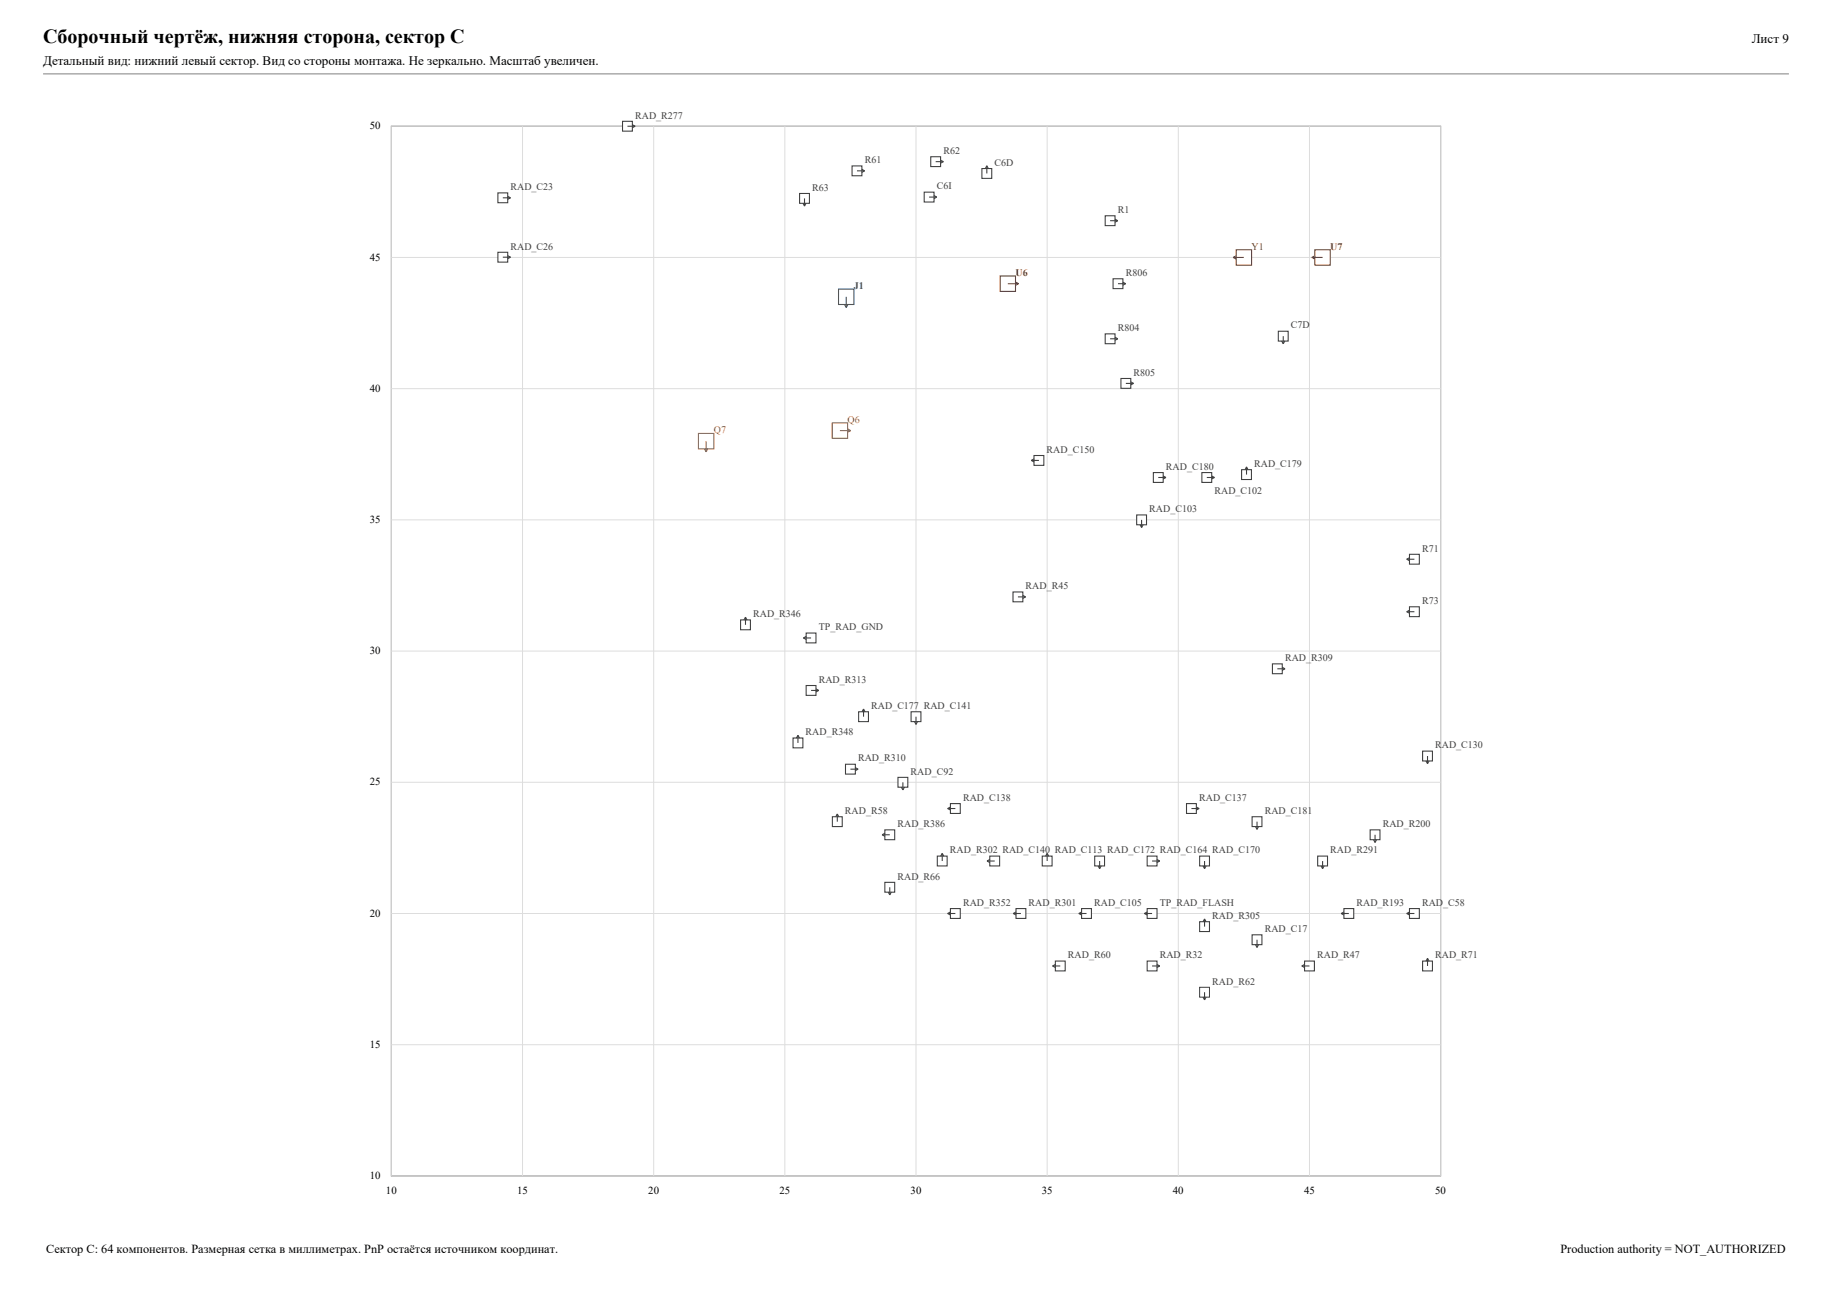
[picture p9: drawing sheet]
<svg xmlns="http://www.w3.org/2000/svg" width="420mm" height="297mm" viewBox="0 0 420 297" stroke-linecap="round" stroke-linejoin="round" font-family="sans-serif">
<path d="M9.9 16.9h400.2" fill="none" stroke="#808080" stroke-width=".23"/>
<path d="M89.7 28.9h240.6v240.6h-240.6z" fill="none" stroke="#606060" stroke-width=".23"/>
<g fill="none" stroke="#ddd" stroke-width=".23">
<path d="M89.7 28.9h240.6v240.6h-240.6zM119.8 28.9v240.6M149.9 28.9v240.6M179.9 28.9v240.6M210 28.9v240.6M240.1 28.9v240.6M270.1 28.9v240.6M300.2 28.9v240.6M89.7 59h240.6M89.7 89.1h240.6M89.7 119.1h240.6M89.7 149.2h240.6"/>
<path d="M89.7 179.3h240.6M89.7 209.3h240.6M89.7 239.4h240.6"/>
</g>
<path d="M275 226.3h2.3v2.2h-2.3z" fill-rule="evenodd" fill="#fff" stroke="#404040" stroke-width=".23"/>
<path d="M275.8 228.5l.4 .7M276.2 227.4v1.8M276.5 228.5l-.3 .7" fill="none" stroke="#404040" stroke-width=".25"/>
<path d="M241.9 220.2h2.3v2.3h-2.3z" fill-rule="evenodd" fill="#fff" stroke="#404040" stroke-width=".25"/>
<path d="M241.3 221.4h1.8M241.3 221.4l.7 .3M242 221l-.7 .4" fill="none" stroke="#404040" stroke-width=".25"/>
<path d="M263 220.2h2.3v2.3h-2.3z" fill-rule="evenodd" fill="#fff" stroke="#404040" stroke-width=".25"/>
<path d="M264.1 221.4h1.8M265.2 221l.7 .4M265.9 221.4l-.7 .3" fill="none" stroke="#404040" stroke-width=".25"/>
<path d="M299.1 220.2h2.2v2.3h-2.2z" fill-rule="evenodd" fill="#fff" stroke="#404040" stroke-width=".25"/>
<path d="M298.4 221.4h1.8M298.4 221.4l.7 .3M299.1 221l-.7 .4" fill="none" stroke="#404040" stroke-width=".25"/>
<path d="M326.1 220.2h2.3v2.3h-2.3z" fill-rule="evenodd" fill="#fff" stroke="#404040" stroke-width=".25"/>
<path d="M327.3 219.6v1.8M327.3 219.6l-.4 .7M327.3 219.6l.3 .7" fill="none" stroke="#404040" stroke-width=".25"/>
<path d="M287.1 214.2h2.2v2.3h-2.2z" fill-rule="evenodd" fill="#fff" stroke="#404040" stroke-width=".25"/>
<path d="M287.8 216.4l.4 .7M288.2 215.4v1.7M288.6 216.4l-.4 .7" fill="none" stroke="#404040" stroke-width=".25"/>
<path d="M275 211.2h2.3v2.3h-2.3z" fill-rule="evenodd" fill="#fff" stroke="#404040" stroke-width=".25"/>
<path d="M276.2 210.6v1.8M276.2 210.6l-.4 .7M276.2 210.6l.3 .7" fill="none" stroke="#404040" stroke-width=".25"/>
<path d="M217.9 208.2h2.2v2.3h-2.2z" fill-rule="evenodd" fill="#fff" stroke="#404040" stroke-width=".25"/>
<path d="M217.3 209.3h1.7M217.3 209.3l.6 .4M217.9 209l-.6 .3" fill="none" stroke="#404040" stroke-width=".25"/>
<path d="M232.9 208.2h2.3v2.3h-2.3z" fill-rule="evenodd" fill="#fff" stroke="#404040" stroke-width=".25"/>
<path d="M232.3 209.3h1.8M232.3 209.3l.7 .4M233 209l-.7 .3" fill="none" stroke="#404040" stroke-width=".25"/>
<path d="M248 208.2h2.2v2.3h-2.2z" fill-rule="evenodd" fill="#fff" stroke="#404040" stroke-width=".25"/>
<path d="M247.3 209.3h1.8M247.3 209.3l.7 .4M248 209l-.7 .3" fill="none" stroke="#404040" stroke-width=".25"/>
<path d="M263 208.2h2.3v2.3h-2.3z" fill-rule="evenodd" fill="#fff" stroke="#404040" stroke-width=".25"/>
<path d="M262.4 209.3h1.7M262.4 209.3l.6 .4M263 209l-.6 .3" fill="none" stroke="#404040" stroke-width=".25"/>
<path d="M308.1 208.2h2.3v2.3h-2.3z" fill-rule="evenodd" fill="#fff" stroke="#404040" stroke-width=".25"/>
<path d="M307.5 209.3h1.7M307.5 209.3l.6 .4M308.1 209l-.6 .3" fill="none" stroke="#404040" stroke-width=".25"/>
<path d="M323.1 208.2h2.3v2.3h-2.3z" fill-rule="evenodd" fill="#fff" stroke="#404040" stroke-width=".25"/>
<path d="M322.5 209.3h1.8M322.5 209.3l.7 .4M323.2 209l-.7 .3" fill="none" stroke="#404040" stroke-width=".25"/>
<path d="M202.9 202.2h2.2v2.3h-2.2z" fill-rule="evenodd" fill="#fff" stroke="#404040" stroke-width=".25"/>
<path d="M203.6 204.4l.4 .7M204 203.3v1.8M204.4 204.4l-.4 .7" fill="none" stroke="#404040" stroke-width=".25"/>
<path d="M214.9 196.2h2.2v2.2h-2.2z" fill-rule="evenodd" fill="#fff" stroke="#404040" stroke-width=".25"/>
<path d="M216 195.6v1.7M216 195.6l-.4 .6M216 195.6l.4 .6" fill="none" stroke="#404040" stroke-width=".25"/>
<path d="M226.9 196.2h2.3v2.2h-2.3z" fill-rule="evenodd" fill="#fff" stroke="#404040" stroke-width=".25"/>
<path d="M226.3 197.3h1.7M226.3 197.3l.7 .4M227 196.9l-.7 .4" fill="none" stroke="#404040" stroke-width=".25"/>
<path d="M238.9 196.2h2.3v2.2h-2.3z" fill-rule="evenodd" fill="#fff" stroke="#404040" stroke-width=".25"/>
<path d="M240.1 195.6v1.7M240.1 195.6l-.4 .6M240.1 195.6l.3 .6" fill="none" stroke="#404040" stroke-width=".25"/>
<path d="M251 196.2h2.2v2.2h-2.2z" fill-rule="evenodd" fill="#fff" stroke="#404040" stroke-width=".25"/>
<path d="M251.7 198.4l.4 .7M252.1 197.3v1.8M252.5 198.4l-.4 .7" fill="none" stroke="#404040" stroke-width=".25"/>
<path d="M263 196.2h2.3v2.2h-2.3z" fill-rule="evenodd" fill="#fff" stroke="#404040" stroke-width=".25"/>
<path d="M264.1 197.3h1.8M265.2 196.9l.7 .4M265.9 197.3l-.7 .4" fill="none" stroke="#404040" stroke-width=".25"/>
<path d="M275 196.2h2.3v2.2h-2.3z" fill-rule="evenodd" fill="#fff" stroke="#404040" stroke-width=".25"/>
<path d="M275.8 198.4l.4 .7M276.2 197.3v1.8M276.5 198.4l-.3 .7" fill="none" stroke="#404040" stroke-width=".25"/>
<path d="M302.1 196.2h2.2v2.2h-2.2z" fill-rule="evenodd" fill="#fff" stroke="#404040" stroke-width=".25"/>
<path d="M302.8 198.4l.4 .7M303.2 197.3v1.8M303.6 198.4l-.4 .7" fill="none" stroke="#404040" stroke-width=".25"/>
<path d="M202.9 190.2h2.2v2.2h-2.2z" fill-rule="evenodd" fill="#fff" stroke="#404040" stroke-width=".25"/>
<path d="M202.2 191.3h1.8M202.2 191.3l.7 .4M202.9 190.9l-.7 .4" fill="none" stroke="#404040" stroke-width=".25"/>
<path d="M314.1 190.2h2.3v2.2h-2.3z" fill-rule="evenodd" fill="#fff" stroke="#404040" stroke-width=".25"/>
<path d="M314.9 192.4l.3 .7M315.2 191.3v1.8M315.6 192.4l-.4 .7" fill="none" stroke="#404040" stroke-width=".25"/>
<path d="M190.8 187.2h2.3v2.2h-2.3z" fill-rule="evenodd" fill="#fff" stroke="#404040" stroke-width=".25"/>
<path d="M192 186.5v1.8M192 186.5l-.4 .7M192 186.5l.3 .7" fill="none" stroke="#404040" stroke-width=".25"/>
<path d="M287.1 187.2h2.2v2.2h-2.2z" fill-rule="evenodd" fill="#fff" stroke="#404040" stroke-width=".25"/>
<path d="M287.8 189.4l.4 .7M288.2 188.3v1.8M288.6 189.4l-.4 .7" fill="none" stroke="#404040" stroke-width=".25"/>
<path d="M217.9 184.2h2.2v2.2h-2.2z" fill-rule="evenodd" fill="#fff" stroke="#404040" stroke-width=".25"/>
<path d="M217.3 185.3h1.7M217.3 185.3l.6 .4M217.9 184.9l-.6 .4" fill="none" stroke="#404040" stroke-width=".25"/>
<path d="M272 184.2h2.3v2.2h-2.3z" fill-rule="evenodd" fill="#fff" stroke="#404040" stroke-width=".25"/>
<path d="M273.1 185.3h1.8M274.2 184.9l.7 .4M274.9 185.3l-.7 .4" fill="none" stroke="#404040" stroke-width=".25"/>
<path d="M205.9 178.1h2.2v2.3h-2.2z" fill-rule="evenodd" fill="#fff" stroke="#404040" stroke-width=".25"/>
<path d="M207 179.3v1.7M206.6 180.4l.4 .6M207.4 180.4l-.4 .6" fill="none" stroke="#404040" stroke-width=".25"/>
<path d="M193.8 175.1h2.3v2.3h-2.3z" fill-rule="evenodd" fill="#fff" stroke="#404040" stroke-width=".25"/>
<path d="M195 176.3h1.7M196 175.9l.7 .4M196.7 176.3l-.7 .3" fill="none" stroke="#404040" stroke-width=".25"/>
<path d="M326.1 172.1h2.3v2.3h-2.3z" fill-rule="evenodd" fill="#fff" stroke="#404040" stroke-width=".25"/>
<path d="M326.9 174.3l.4 .7M327.3 173.3v1.7M327.6 174.3l-.3 .7" fill="none" stroke="#404040" stroke-width=".25"/>
<path d="M181.8 169.1h2.3v2.3h-2.3z" fill-rule="evenodd" fill="#fff" stroke="#404040" stroke-width=".25"/>
<path d="M182.9 168.5v1.8M182.9 168.5l-.3 .7M182.9 168.5l.4 .7" fill="none" stroke="#404040" stroke-width=".25"/>
<path d="M196.8 163.1h2.3v2.3h-2.3z" fill-rule="evenodd" fill="#fff" stroke="#404040" stroke-width=".25"/>
<path d="M198 162.5v1.7M198 162.5l-.4 .7M198 162.5l.3 .7" fill="none" stroke="#404040" stroke-width=".25"/>
<path d="M208.9 163.1h2.2v2.3h-2.2z" fill-rule="evenodd" fill="#fff" stroke="#404040" stroke-width=".25"/>
<path d="M209.6 165.3l.4 .7M210 164.2v1.8M210.4 165.3l-.4 .7" fill="none" stroke="#404040" stroke-width=".25"/>
<path d="M184.8 157.1h2.3v2.3h-2.3z" fill-rule="evenodd" fill="#fff" stroke="#404040" stroke-width=".25"/>
<path d="M185.9 158.2h1.8M187 157.9l.7 .3M187.7 158.2l-.7 .4" fill="none" stroke="#404040" stroke-width=".25"/>
<path d="M291.7 152.1h2.3v2.3h-2.3z" fill-rule="evenodd" fill="#fff" stroke="#404040" stroke-width=".25"/>
<path d="M292.8 153.3h1.8M293.9 152.9l.7 .4M294.6 153.3l-.7 .3" fill="none" stroke="#404040" stroke-width=".25"/>
<path d="M184.8 145.1h2.3v2.2h-2.3z" fill-rule="evenodd" fill="#fff" stroke="#404040" stroke-width=".25"/>
<path d="M184.2 146.2h1.7M184.2 146.2l.7 .4M184.9 145.8l-.7 .4" fill="none" stroke="#404040" stroke-width=".25"/>
<path d="M169.8 142.1h2.2v2.2h-2.2z" fill-rule="evenodd" fill="#fff" stroke="#404040" stroke-width=".25"/>
<path d="M170.9 141.4v1.8M170.9 141.4l-.4 .7M170.9 141.4l.4 .7" fill="none" stroke="#404040" stroke-width=".25"/>
<path d="M323.1 139.1h2.3v2.2h-2.3z" fill-rule="evenodd" fill="#fff" stroke="#404040" stroke-width=".25"/>
<path d="M323.2 139.8l-.7 .4M322.5 140.2h1.8M322.5 140.2l.7 .4" fill="none" stroke="#404040" stroke-width=".25"/>
<path d="M232.2 135.7h2.3v2.2h-2.3z" fill-rule="evenodd" fill="#fff" stroke="#404040" stroke-width=".25"/>
<path d="M233.4 136.8h1.7M234.5 136.4l.6 .4M235.1 136.8l-.6 .4" fill="none" stroke="#404040" stroke-width=".25"/>
<path d="M323.1 127h2.3v2.3h-2.3z" fill-rule="evenodd" fill="#fff" stroke="#404040" stroke-width=".25"/>
<path d="M322.5 128.2h1.8M322.5 128.2l.7 .3M323.2 127.8l-.7 .4" fill="none" stroke="#404040" stroke-width=".25"/>
<path d="M260.6 118h2.2v2.3h-2.2z" fill-rule="evenodd" fill="#fff" stroke="#404040" stroke-width=".25"/>
<path d="M261.7 119.1v1.8M261.3 120.2l.4 .7M262.1 120.2l-.4 .7" fill="none" stroke="#404040" stroke-width=".25"/>
<path d="M264.4 108.3h2.3v2.3h-2.3z" fill-rule="evenodd" fill="#fff" stroke="#404040" stroke-width=".25"/>
<path d="M265.5 109.4h1.8M266.6 109.1l.7 .3M267.3 109.4l-.7 .4" fill="none" stroke="#404040" stroke-width=".25"/>
<path d="M275.5 108.3h2.3v2.3h-2.3z" fill-rule="evenodd" fill="#fff" stroke="#404040" stroke-width=".25"/>
<path d="M276.7 109.4h1.7M277.8 109.1l.6 .3M278.4 109.4l-.6 .4" fill="none" stroke="#404040" stroke-width=".25"/>
<path d="M284.6 107.6h2.3v2.3h-2.3z" fill-rule="evenodd" fill="#fff" stroke="#404040" stroke-width=".25"/>
<path d="M285.8 107v1.8M285.8 107l-.4 .7M285.8 107l.3 .7" fill="none" stroke="#404040" stroke-width=".25"/>
<path d="M237.1 104.4h2.2v2.2h-2.2z" fill-rule="evenodd" fill="#fff" stroke="#404040" stroke-width=".25"/>
<path d="M236.4 105.5h1.8M236.4 105.5l.7 .4M237.1 105.1l-.7 .4" fill="none" stroke="#404040" stroke-width=".25"/>
<path d="M160.1 99.3h3.6v3.6h-3.6z" fill-rule="evenodd" fill="#fff" stroke="#c65911" stroke-width=".25"/>
<path d="M161.5 102.9l.4 .7M161.9 101.1v2.5M162.3 102.9l-.4 .7" fill="none" stroke="#c65911" stroke-width=".25"/>
<path d="M190.8 96.9h3.5v3.6h-3.5z" fill-rule="evenodd" fill="#fff" stroke="#c65911" stroke-width=".25"/>
<path d="M192.6 98.7h2.4M194.3 98.3l.7 .4M195 98.7l-.7 .4" fill="none" stroke="#c65911" stroke-width=".25"/>
<path d="M257 86.7h2.2v2.3h-2.2z" fill-rule="evenodd" fill="#fff" stroke="#404040" stroke-width=".25"/>
<path d="M258.1 87.9h1.8M259.2 87.5l.7 .4M259.9 87.9l-.7 .3" fill="none" stroke="#404040" stroke-width=".25"/>
<path d="M253.4 76.5h2.2v2.3h-2.2z" fill-rule="evenodd" fill="#fff" stroke="#404040" stroke-width=".25"/>
<path d="M254.5 77.6h1.8M255.6 77.3l.7 .3M256.3 77.6l-.7 .4" fill="none" stroke="#404040" stroke-width=".25"/>
<path d="M293.1 75.9h2.2v2.3h-2.2z" fill-rule="evenodd" fill="#fff" stroke="#404040" stroke-width=".25"/>
<path d="M293.8 78.1l.4 .7M294.2 77v1.8M294.6 78.1l-.4 .7" fill="none" stroke="#404040" stroke-width=".25"/>
<path d="M192.2 66.3h3.6v3.5h-3.6z" fill-rule="evenodd" fill="#fff" stroke="#1f4e78" stroke-width=".25"/>
<path d="M193.6 69.8l.4 .7M194 68v2.5M194.4 69.8l-.4 .7" fill="none" stroke="#1f4e78" stroke-width=".25"/>
<path d="M229.3 63.2h3.5v3.6h-3.5z" fill-rule="evenodd" fill="#fff" stroke="#a61c1c" stroke-width=".25"/>
<path d="M231 65h2.5M232.8 64.6l.7 .4M233.5 65l-.7 .4" fill="none" stroke="#a61c1c" stroke-width=".25"/>
<path d="M255.2 63.9h2.2v2.2h-2.2z" fill-rule="evenodd" fill="#fff" stroke="#404040" stroke-width=".25"/>
<path d="M256.3 65h1.8M257.4 64.6l.7 .4M258.1 65l-.7 .4" fill="none" stroke="#404040" stroke-width=".25"/>
<path d="M283.4 57.2h3.5v3.6h-3.5z" fill-rule="evenodd" fill="#fff" stroke="#7f6000" stroke-width=".25"/>
<path d="M282.7 59h2.5M282.7 59l.7 .4M283.4 58.6l-.7 .4" fill="none" stroke="#7f6000" stroke-width=".25"/>
<path d="M301.5 57.2h3.5v3.6h-3.5z" fill-rule="evenodd" fill="#fff" stroke="#a61c1c" stroke-width=".25"/>
<path d="M300.7 59h2.5M300.7 59l.7 .4M301.4 58.6l-.7 .4" fill="none" stroke="#a61c1c" stroke-width=".25"/>
<path d="M114.1 57.8h2.3v2.3h-2.3z" fill-rule="evenodd" fill="#fff" stroke="#404040" stroke-width=".25"/>
<path d="M115.3 58.9h1.7M116.4 58.6l.6 .3M117 58.9l-.6 .4" fill="none" stroke="#404040" stroke-width=".25"/>
<path d="M253.4 49.4h2.2v2.3h-2.2z" fill-rule="evenodd" fill="#fff" stroke="#404040" stroke-width=".25"/>
<path d="M254.5 50.6h1.8M255.6 50.2l.7 .4M256.3 50.6l-.7 .3" fill="none" stroke="#404040" stroke-width=".25"/>
<path d="M183.3 44.3h2.3v2.3h-2.3z" fill-rule="evenodd" fill="#fff" stroke="#404040" stroke-width=".25"/>
<path d="M184.1 46.5l.3 .7M184.4 45.5v1.7M184.8 46.5l-.4 .7" fill="none" stroke="#404040" stroke-width=".25"/>
<path d="M114.1 44.2h2.3v2.3h-2.3z" fill-rule="evenodd" fill="#fff" stroke="#404040" stroke-width=".25"/>
<path d="M115.3 45.3h1.7M116.4 45l.6 .3M117 45.3l-.6 .4" fill="none" stroke="#404040" stroke-width=".25"/>
<path d="M211.9 44h2.2v2.3h-2.2z" fill-rule="evenodd" fill="#fff" stroke="#404040" stroke-width=".25"/>
<path d="M213 45.2h1.8M214.1 44.8l.7 .4M214.8 45.2l-.7 .3" fill="none" stroke="#404040" stroke-width=".25"/>
<path d="M225.1 38.6h2.3v2.3h-2.3z" fill-rule="evenodd" fill="#fff" stroke="#404040" stroke-width=".25"/>
<path d="M226.2 38v1.8M226.2 38l-.3 .7M226.2 38l.4 .7" fill="none" stroke="#404040" stroke-width=".25"/>
<path d="M195.3 38h2.3v2.3h-2.3z" fill-rule="evenodd" fill="#fff" stroke="#404040" stroke-width=".25"/>
<path d="M196.5 39.2h1.7M197.6 38.8l.6 .4M198.2 39.2l-.6 .3" fill="none" stroke="#404040" stroke-width=".25"/>
<path d="M213.4 35.9h2.2v2.3h-2.2z" fill-rule="evenodd" fill="#fff" stroke="#404040" stroke-width=".25"/>
<path d="M214.5 37h1.8M215.6 36.7l.7 .3M216.3 37l-.7 .4" fill="none" stroke="#404040" stroke-width=".25"/>
<path d="M142.7 27.8h2.3v2.3h-2.3z" fill-rule="evenodd" fill="#fff" stroke="#404040" stroke-width=".25"/>
<path d="M143.8 28.9h1.8M144.9 28.6l.7 .3M145.6 28.9l-.7 .4" fill="none" stroke="#404040" stroke-width=".25"/>
<text font-size="4.6" x="9.9" y="9.9">Сборочный чертёж, нижняя сторона, сектор C</text>
<g font-size="3">
<text x="401.6" y="9.9">Лист 9</text>
<text x="9.9" y="14.8">Детальный вид: нижний левый сектор. Вид со стороны монтажа. Не зеркально. Масштаб увеличен.</text>
</g>
<g font-size="2.8">
<text x="10.6" y="287.1">Сектор C: 64 компонентов. Размерная сетка в миллиметрах. PnP остаётся источником координат.</text>
<text x="357.7" y="287.1">Production authority = NOT_AUTHORIZED</text>
</g>
<g font-size="2.5">
<text x="84.8" y="29.6">50</text>
<text x="84.8" y="59.7">45</text>
<text x="84.8" y="89.8">40</text>
<text x="84.8" y="119.8">35</text>
<text x="84.8" y="149.9">30</text>
<text x="84.8" y="180">25</text>
<text x="84.8" y="210.1">20</text>
<text x="84.8" y="240.1">15</text>
<text x="84.8" y="270.2">10</text>
<text x="88.5" y="273.7">10</text>
<text x="118.6" y="273.7">15</text>
<text x="148.6" y="273.7">20</text>
<text x="178.7" y="273.7">25</text>
<text x="208.8" y="273.7">30</text>
<text x="238.8" y="273.7">35</text>
<text x="268.9" y="273.7">40</text>
<text x="299" y="273.7">45</text>
<text x="329" y="273.7">50</text>
</g>
<g font-size="2.3" fill="#404040">
<text x="145.6" y="27.2">RAD_R277</text>
<text x="216.3" y="35.3">R62</text>
<text x="198.2" y="37.4">R61</text>
<text x="228" y="38">C6D</text>
<text x="117" y="43.6">RAD_C23</text>
<text x="186.2" y="43.7">R63</text>
<text x="214.8" y="43.4">C6I</text>
<text x="256.3" y="48.8">R1</text>
<text x="117" y="57.2">RAD_C26</text>
<text x="258.1" y="63.2">R806</text>
<text x="256.3" y="75.9">R804</text>
<text x="296" y="75.3">C7D</text>
<text x="259.9" y="86.1">R805</text>
<text x="239.9" y="103.8">RAD_C150</text>
<text x="267.3" y="107.7">RAD_C180</text>
<text x="287.5" y="107">RAD_C179</text>
<text x="278.4" y="113.3">RAD_C102</text>
<text x="263.5" y="117.4">RAD_C103</text>
<text x="326" y="126.4">R71</text>
<text x="235.1" y="135">RAD_R45</text>
<text x="172.7" y="141.4">RAD_R346</text>
<text x="326" y="138.4">R73</text>
<text x="187.7" y="144.4">TP_RAD_GND</text>
<text x="294.6" y="151.5">RAD_R309</text>
<text x="187.7" y="156.5">RAD_R313</text>
<text x="199.7" y="162.5">RAD_C177</text>
<text x="211.8" y="162.5">RAD_C141</text>
<text x="184.7" y="168.5">RAD_R348</text>
<text x="329" y="171.5">RAD_C130</text>
<text x="196.7" y="174.5">RAD_R310</text>
<text x="208.8" y="177.5">RAD_C92</text>
<text x="220.8" y="183.5">RAD_C138</text>
<text x="274.9" y="183.5">RAD_C137</text>
<text x="193.7" y="186.5">RAD_R58</text>
<text x="205.7" y="189.5">RAD_R386</text>
<text x="289.9" y="186.5">RAD_C181</text>
<text x="317" y="189.5">RAD_R200</text>
<text x="217.8" y="195.6">RAD_R302 RAD_C140</text>
<text x="241.8" y="195.6">RAD_C113 RAD_C172 RAD_C164 RAD_C170</text>
<text x="305" y="195.6">RAD_R291</text>
<text x="205.7" y="201.6">RAD_R66</text>
<text x="220.8" y="207.6">RAD_R352</text>
<text x="235.8" y="207.6">RAD_R301</text>
<text x="250.9" y="207.6">RAD_C105</text>
<text x="265.9" y="207.6">TP_RAD_FLASH</text>
<text x="311" y="207.6">RAD_R193</text>
<text x="326" y="207.6">RAD_C58</text>
<text x="277.9" y="210.6">RAD_R305</text>
<text x="289.9" y="213.6">RAD_C17</text>
<text x="244.8" y="219.6">RAD_R60</text>
<text x="265.9" y="219.6">RAD_R32</text>
<text x="302" y="219.6">RAD_R47</text>
<text x="329" y="219.6">RAD_R71</text>
<text x="277.9" y="225.6">RAD_R62</text>
</g>
<text font-size="2.3" fill="#7f6000" x="286.9" y="57.2">Y1</text>
<g font-size="2.3" fill="#a61c1c">
<text x="305" y="57.2">U7</text>
<text x="232.8" y="63.2">U6</text>
</g>
<text font-size="2.3" fill="#1f4e78" x="195.8" y="66.3">J1</text>
<g font-size="2.3" fill="#c65911">
<text x="163.7" y="99.3">Q7</text>
<text x="194.3" y="96.9">Q6</text>
</g>
</svg>
